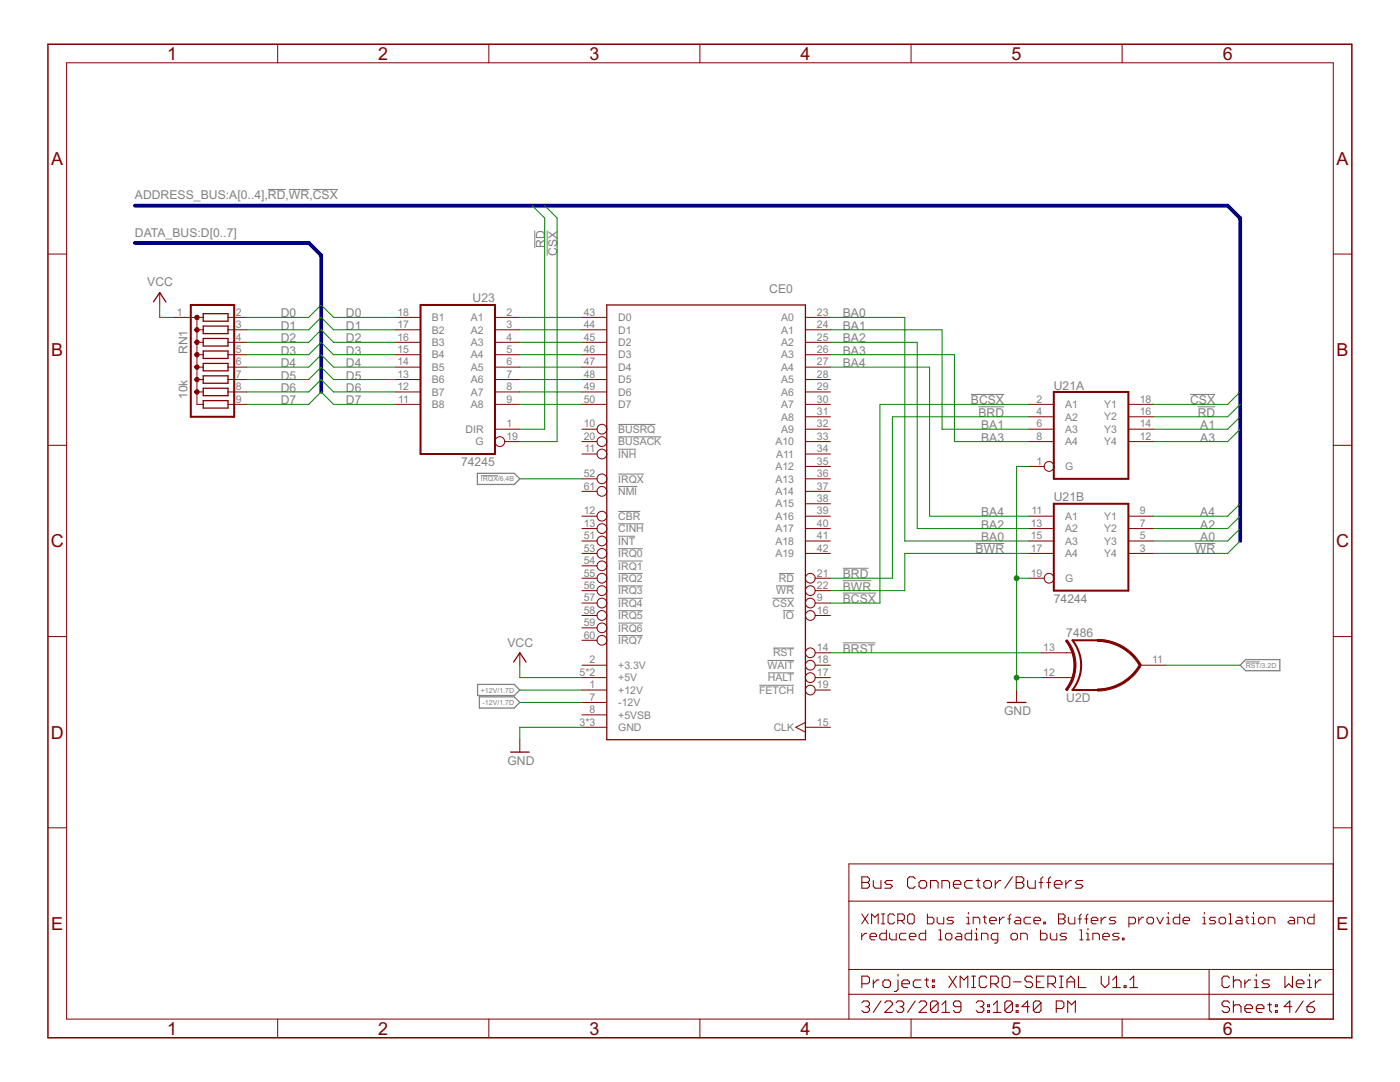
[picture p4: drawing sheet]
<svg xmlns="http://www.w3.org/2000/svg" width="279mm" height="216mm" viewBox="0 0 279 216" stroke-linecap="round" stroke-linejoin="round" font-family="sans-serif">
<g fill="none" stroke="#808080" stroke-width=".2">
<path d="M53.5 37.8h3.5M57.7 37.8h4.1M62.4 37.8h5.1M106.7 46v3.5M109.2 46v5M193.8 78.7h6.6M237.5 78.7h5M96 94.9h3.4M123.4 94.6h5.1M123.4 97.1h3.8M123.4 89.6h3.6M123.4 87.2h8.6"/>
<path d="M123.4 84.7h7.4M195.3 81.2h5.1M239 81.2h3.5M123.4 107h3.4M123.4 116.9h4.9M123.4 119.4h4.9M123.4 114.4h4.9M123.4 112h4.9M123.4 109.5h4.9M123.4 102h4.4M123.4 104.5h5.1M154.2 119.4h4.3"/>
<path d="M154.9 116.9h3.6M155.5 114.4h3M168.2 118.3h6.6M168.2 113.4h5.1M168.2 115.9h5.7M194.7 108.4h5.7M238.4 108.4h4.1M123.4 121.9h4.9M123.4 126.8h4.9M123.4 124.3h4.9M151.5 136.7h7M153.2 131.8h5.3"/>
<path d="M153.3 134.3h5.2M154.3 129.3h4.2M156.3 121.9h2.2M168.2 128.3h6.5M248.6 132.1h2.8"/>
</g>
<path d="M95.3 94.4h7.3l1.1 1.1-1.1 1.2h-7.3zM95.3 136.6h7.3l1.1 1.1-1.1 1.1h-7.3zM95.7 139h6.9l1.1 1.2-1.1 1.1h-6.9zM248.6 131.6h6.8v2.2h-6.8l-1.1-1.1z" fill="none" stroke="#808080" stroke-width=".25"/>
<path d="M9.6 8.8h260.2v198.3h-260.2z" fill="none" stroke="#800000" stroke-width=".3"/>
<g fill="none" stroke="#800000" stroke-width=".2">
<path d="M13.3 12.5h252.8v190.8h-252.8zM55.4 8.8v3.7M97.6 8.8v3.7M139.7 8.8v3.7M181.8 8.8v3.7M223.9 8.8v3.7M9.6 50.7h3.7M31.9 58.4v2.5M266.1 50.7h3.7M34.4 63.3h6.2M39.3 65.8h1.3M39.3 68.3h1.3"/>
<path d="M39.3 70.8h1.3M39.3 73.3h1.3M39.3 75.7h1.3M39.3 78.2h1.3M39.3 63.3v17.4h1.3M45.5 63.3h3.7M45.5 65.8h3.7M45.5 68.3h3.7M45.5 70.8h3.7M45.5 73.3h3.7M45.5 75.7h3.7M45.5 78.2h3.7"/>
<path d="M79 63.3h4.9M79 65.8h4.9M79 68.3h4.9M79 70.8h4.9M79 73.3h4.9M79 75.7h4.9M79 78.2h4.9M98.8 63.3h4.9M98.8 65.8h4.9M98.8 68.3h4.9M98.8 70.8h4.9M98.8 73.3h4.9"/>
<path d="M98.8 75.7h4.9M98.8 78.2h4.9M116.1 63.3h5M116.1 65.8h5M116.1 68.3h5M116.1 70.8h5M116.1 73.3h5M116.1 75.7h5M116.1 78.2h5M160.7 63.3h5M160.7 65.8h5M160.7 68.3h5"/>
<path d="M160.7 70.8h5M160.7 73.3h5M160.7 75.7h5M160.7 78.2h5M9.6 88.9h3.7M45.5 80.7h3.7M79 80.7h4.9M98.8 80.7h4.9M98.8 85.6h4.9M100.7 88.1h3M116.1 80.7h5M116.1 85.6h3.1"/>
<path d="M116.1 88.1h3.1M116.1 90.6h3.1M116.1 95.5h3.1M116.1 98h3.1M160.7 80.7h5M160.7 83.2h5M160.7 85.6h5M160.7 88.1h5M160.7 90.6h5M160.7 93.1h5M160.7 95.5h5M160.7 98h5"/>
<path d="M205.4 80.7h4.9M205.4 83.2h4.9M205.4 85.6h4.9M205.4 88.1h4.9M205.4 93.1h3M225.2 80.7h4.9M225.2 83.2h4.9M225.2 85.6h4.9M225.2 88.1h4.9M266.1 88.9h3.7M116.1 107.9h3.1M116.1 117.9h3.1"/>
<path d="M116.1 115.4h3.1M116.1 112.9h3.1M116.1 110.4h3.1M116.1 105.5h3.1M116.1 103h3.1M160.7 107.9h5M160.7 100.5h5M160.7 110.4h5M160.7 105.5h5M160.7 103h5M162.7 117.9h3M162.7 115.4h3"/>
<path d="M205.4 107.9h4.9M205.4 115.4h3M205.4 110.4h4.9M205.4 105.5h4.9M205.4 103h4.9M225.2 107.9h4.9M225.2 110.4h4.9M225.2 105.5h4.9M225.2 103h4.9M9.6 127h3.7M103.7 130.3v2.4M116.1 137.7h5"/>
<path d="M116.1 135.2h5M116.1 122.8h3.1M116.1 120.3h3.1M116.1 127.8h3.1M116.1 125.3h3.1M116.1 132.7h5M162.7 137.7h3M162.7 135.2h3M162.7 122.8h3M162.7 120.3h3M162.7 132.7h3M162.7 130.3h3"/>
<path d="M202.9 137.7v2.5M207.8 135.2h6.2M207.8 130.3h6.2M227.7 132.7h4.9M266.1 127h3.7M103.7 147.6v2.5M116.1 140.2h5M116.1 145.1h5M116.1 142.6h5M160.7 144.1l-1.9 1 1.9 1M160.7 145.1h5M9.6 165.2h3.7"/>
<path d="M169.4 179.8h96.7M266.1 165.2h3.7M266.1 172.4h-96.7v30.9M169.4 193.4h96.7M169.4 198.4h96.7M172 182.4l1.3 1.9M172 186.2v1.3M173 186.2h-.4l-.6 .7M173.3 182.4l-1.3 1.9M173.6 186.9h1.3v-.3l-.3-.4h-.7l-.3 .4v.6l.3 .3h.7M173.9 184.3v-1.9l.7 .6 .7-.6v1.9M175.9 184.3h.7"/>
<path d="M175.9 182.4h.7M176.2 182.4v1.9M176.9 185.6v1.9h-1l-.3-.3v-.6l.3-.4h1M177.5 186.2v1l.4 .3h1v-1.3M178.5 182.7l-.3-.3h-.7l-.3 .3v1.3l.3 .3h.7l.3-.3M179.2 183.7h1l.3-.3v-.7l-.3-.3h-1v1.9M179.8 183.7l.7 .6M180.8 186.2h-1l-.3 .4v.6l.3 .3h1M181.1 182.7l.4-.3h.6l.4 .3v1.3l-.4 .3h-.6l-.4-.3zM181.5 186.9h1.3v-.3l-.3-.4h-.7l-.3 .4v.6l.3 .3h.7M184.7 185.6v1.9h-.9l-.4-.3v-.6l.4-.4h.9M185.1 182.4v1.9h1l.3-.3v-.6l-.3-.4h-1"/>
<path d="M187 183v1l.4 .3h.9v-1.3M187.4 187.5h.6M187.4 185.6h.3v1.9M189 186.2h.7l.3 .4v.6l-.3 .3h-.7l-.3-.3v-.6zM190.3 183h-1l-.3 .4 .3 .3h.7l.3 .3-.3 .3h-1M191 186.2h.6l.3 .4v.9h-.9l-.4-.3 .4-.3h.9M192.9 184.3h.7M192.9 183h.4v1.3M193.3 182.1v.3M193.9 185.6v1.9h-1l-.3-.3v-.6l.3-.4h1M194.2 184.3v-1.3h1l.3 .4v.9M194.6 186.2h.3v1.3"/>
<path d="M194.6 187.5h.6M194.9 185.3v.3M195.9 187.5v-1.3h.9l.4 .4v.9M196.2 183h.6M196.5 182.7v1.3l.3 .3M197.5 183.7h1.3v-.3l-.3-.4h-.7l-.3 .4v.6l.3 .3h.7M199.1 187.5h-.9l-.4-.3v-.6l.4-.4h.9v1.7l-.3 .3h-.3M199.5 183v1.3M200.4 183h-.3l-.6 .7M201.1 183.4h.7M201.8 182.4l-.4 .3v1.6M202.1 186.2h.6l.4 .4v.6l-.4 .3h-.6l-.3-.3v-.6z"/>
<path d="M202.7 183h.7l.3 .4v.9h-1l-.3-.3 .3-.3h1M203.7 187.5v-1.3h1l.3 .4v.9M205.7 183h-1l-.3 .4v.6l.3 .3h1M206.3 183.7h1.3v-.3l-.3-.4h-.6l-.4 .4v.6l.4 .3h.6M207.6 185.6v1.9h1l.4-.3v-.6l-.4-.4h-1M208.3 184h.3v.3h-.3zM209.6 186.2v1l.3 .3h1v-1.3M211.2 182.4h1l.4 .3v.3l-.4 .4 .4 .3v.3l-.4 .3h-1zM211.2 183.4h1M212.9 186.2h-1l-.3 .4 .3 .3h.7l.3 .3-.3 .3h-1M213.2 183v1l.3 .3h1v-1.3M215.2 183.4h.6"/>
<path d="M215.5 187.5h.7M215.5 185.6h.3v1.9M215.8 182.4l-.3 .3v1.6M216.5 183.4h.6M216.8 186.2h.3v1.3M216.8 187.5h.6M217.1 182.4l-.3 .3v1.6M217.1 185.3v.3M217.8 183.7h1.3v-.3l-.3-.4h-.7l-.3 .4v.6l.3 .3h.7M218.1 187.5v-1.3h1l.3 .4v.9M219.8 183v1.3M220.1 186.9h1.3v-.3l-.4-.4h-.6l-.3 .4v.6l.3 .3h.6"/>
<path d="M220.7 183h-.3l-.6 .7M222.7 183h-1l-.3 .4 .3 .3h.7l.3 .3-.3 .3h-1M223.4 186.2h-1l-.4 .4 .4 .3h.6l.4 .3-.4 .3h-1M224 187.2h.3v.3h-.3zM225.3 184.3h1l.3-.3v-.6l-.3-.4h-1v2M227.3 183v1.3M228.2 183h-.3l-.6 .7M228.9 183.4l.3-.4h.7l.3 .4v.6l-.3 .3h-.7l-.3-.3zM230.9 183l.6 1.3 .7-1.3M232.8 184.3h.7M232.8 183h.4v1.3M233.2 182.1v.3"/>
<path d="M235.4 182.4v1.9h-.9l-.4-.3v-.6l.4-.4h.9M236.1 183.7h1.3v-.3l-.3-.4h-.7l-.3 .4v.6l.3 .3h.7M240 184.3h.7M240 183h.3v1.3M240.3 182.1v.3M241.3 193.4v9.9M242.6 183h-.9l-.4 .4 .4 .3h.6l.3 .3-.3 .3h-1M243.3 183.4l.3-.4h.7l.3 .4v.6l-.3 .3h-.7l-.3-.3zM245.3 184.3h.6M245.3 182.4h.3v1.9M246.9 183h.6l.4 .4v.9h-1l-.3-.3 .3-.3h1M248.5 183h.7"/>
<path d="M248.9 182.7v1.3l.3 .3M249.8 184.3h.7M249.8 183h.4v1.3M250.2 182.1v.3M251.1 183.4l.4-.4h.6l.4 .4v.6l-.4 .3h-.6l-.4-.3zM253.1 184.3v-1.3h1l.3 .4v.9M257.4 183h.6l.3 .4v.9h-.9l-.4-.3 .4-.3h.9M259 184.3v-1.3h1l.3 .4v.9M262.3 182.4v1.9h-1l-.3-.3v-.6l.3-.4h1M55.4 203.3v3.8M97.6 203.3v3.8M139.7 203.3v3.8"/>
<path d="M181.8 203.3v3.8M223.9 203.3v3.8"/>
<circle cx="99.8" cy="88.1" r=".97"/>
<circle cx="120.1" cy="98" r=".97"/>
<circle cx="120.1" cy="88.1" r=".97"/>
<circle cx="120.1" cy="90.6" r=".97"/>
<circle cx="120.1" cy="95.5" r=".97"/>
<circle cx="120.1" cy="85.6" r=".97"/>
<circle cx="209.4" cy="93.1" r=".97"/>
<circle cx="120.1" cy="115.4" r=".97"/>
<circle cx="120.1" cy="105.5" r=".97"/>
<circle cx="120.1" cy="108" r=".97"/>
<circle cx="120.1" cy="112.9" r=".97"/>
<circle cx="120.1" cy="110.4" r=".97"/>
<circle cx="120.1" cy="103" r=".97"/>
<circle cx="120.1" cy="117.9" r=".97"/>
<circle cx="161.7" cy="117.9" r=".97"/>
<circle cx="161.7" cy="115.4" r=".97"/>
<circle cx="209.4" cy="115.4" r=".97"/>
<circle cx="120.1" cy="125.3" r=".97"/>
<circle cx="120.1" cy="127.8" r=".97"/>
<circle cx="120.1" cy="122.8" r=".97"/>
<circle cx="120.1" cy="120.3" r=".97"/>
<circle cx="161.7" cy="120.3" r=".97"/>
<circle cx="161.7" cy="137.7" r=".97"/>
<circle cx="161.7" cy="130.3" r=".97"/>
<circle cx="161.7" cy="122.8" r=".97"/>
<circle cx="161.7" cy="132.7" r=".97"/>
<circle cx="161.7" cy="135.2" r=".97"/>
</g>
<g fill="none" stroke="#800000" stroke-width=".21">
<path d="M172 175h1.1l.4 .3v.4l-.4 .4 .4 .4v.3l-.4 .4h-1.1zM172 176.1h1.1M174.3 175.7v1.1l.4 .4h1.1v-1.5M178.1 175.7h-1.1l-.4 .4 .4 .4h.7l.4 .3-.4 .4h-1.1M182.6 175.3l-.3-.3h-.8l-.4 .3v1.5l.4 .4h.8l.3-.4M183.4 176.1l.4-.4h.8l.3 .4v.7l-.3 .4h-.8l-.4-.4zM185.7 177.2v-1.5h1.1l.4 .4v1.1M188 177.2v-1.5h1.1l.4 .4v1.1M190.3 176.5h1.5v-.4l-.4-.4h-.8l-.3 .4v.7l.3 .4h.8M194.1 175.7h-1.2l-.4 .4v.7l.4 .4h1.2M194.8 175.7h.8M195.2 175.3v1.5l.4 .4"/>
<path d="M196.3 176.1l.4-.4h.8l.4 .4v.7l-.4 .4h-.8l-.4-.4zM198.6 175.7v1.5M199.8 175.7h-.4l-.8 .8M202.1 175l-1.6 2.2M202.8 175h1.1l.4 .3v.4l-.4 .4 .4 .4v.3l-.4 .4h-1.1zM202.8 176.1h1.1M205.1 175.7v1.1l.4 .4h1.1v-1.5M207.4 176.1h.7M208.1 175l-.3 .3v1.9M208.9 176.1h.8M209.7 175l-.4 .3v1.9M210.4 176.5h1.5v-.4l-.3-.4h-.8l-.4 .4v.7l.4 .4h.8"/>
<path d="M212.7 175.7v1.5M213.8 175.7h-.3l-.8 .8M216.1 175.7h-1.1l-.4 .4 .4 .4h.7l.4 .3-.4 .4h-1.1M172 196.3h1.1l.4-.4v-.7l-.4-.4h-1.1v2.3M174.3 195.5v1.6M175.4 195.5h-.4l-.7 .8M175.8 199.7l-1.5 2.3M176.6 195.5h.7l.4 .4v.8l-.4 .4h-.7l-.4-.4v-.8zM179.2 195.5v1.9l-.4 .4h-.3M179.2 194.4v.4M180 196.3h1.5v-.4l-.4-.4h-.7l-.4 .4v.8l.4 .4h.7M182.6 199.7l-1.5 2.3"/>
<path d="M183.8 195.5h-1.2l-.3 .4v.8l.3 .4h1.2M184.6 195.5h.7M184.9 195.2v1.5l.4 .4M186.1 195.5h.4v.4h-.4zM186.1 196.7h.4v.4h-.4zM189.4 194.8l1.5 2.3M190.9 194.8l-1.5 2.3M191.6 197.1v-2.3l.8 .7 .7-.7v2.3M193.9 194.8h.8M193.9 197.1h.8M194.3 194.8v2.3M197 195.2l-.4-.4h-.8l-.4 .4v1.5l.4 .4h.8l.4-.4"/>
<path d="M197.7 196.3h1.2l.3-.4v-.7l-.3-.4h-1.2v2.3M198.5 196.3l.7 .8M200.4 194.8h.7l.4 .4v1.5l-.4 .4h-.7l-.4-.4v-1.5zM202.3 195.9h1.5M206.1 195.2l-.4-.4h-.8l-.3 .4v.3l.3 .4h.8l.4 .4v.4l-.4 .4h-.8l-.3-.4M206.8 195.9h.8M208.4 194.8h-1.6v2.3h1.6M209.1 196.3h1.2l.4-.4v-.7l-.4-.4h-1.2v2.3M209.9 196.3l.8 .8M211.4 194.8h.8M211.4 197.1h.8M211.8 194.8v2.3"/>
<path d="M212.9 195.9h1.6M212.9 197.1v-1.6l.8-.7 .8 .7v1.6M215.2 194.8v2.3h1.5M219.8 194.8v1.5l.7 .8 .8-.8v-1.5M222.1 197.1h1.5M222.1 195.5l.7-.7v2.3M224.3 196.7h.4v.4h-.4zM225.5 197.1h1.5M225.5 195.5l.8-.7v2.3M245.4 195.2l-.4-.4h-.7l-.4 .4v1.5l.4 .4h.7l.4-.4M246.1 195.9l.4-.4h.8l.4 .4v1.2M246.1 194.8v2.3"/>
<path d="M246.1 199.7v2.3M248.4 195.5v1.6M249.6 195.5h-.4l-.8 .8M250.3 195.5h.4v1.6M250.3 197.1h.8M250.7 194.4v.4M253.4 195.5h-1.2l-.3 .4 .3 .4h.8l.4 .4-.4 .4h-1.1M256.4 194.8v2.3l.8-.8 .7 .8v-2.3M258.7 196.3h1.5v-.4l-.4-.4h-.7l-.4 .4v.8l.4 .4h.7M260.1 199.7l-1.5 2.3M261 195.5h.4v1.6M261 197.1h.7"/>
<path d="M261.4 194.4v.4M262.4 199.7l-.8 .4-.8 .8M262.5 195.5v1.6M263.7 195.5h-.4l-.8 .8M172 200.1l.4-.4h.7l.4 .4v.4l-.4 .4M172.8 200.9h.3M173.1 200.9l.4 .4v.3l-.4 .4h-.7l-.4-.4M176.6 200.1l.4-.4h.7l.4 .4v.4l-1.5 1.5h1.5M178.8 200.1l.4-.4h.8l.4 .4v.4l-.4 .4M179.6 200.9h.4M180 200.9l.4 .4v.3l-.4 .4h-.8l-.4-.4M183.4 200.1l.4-.4h.8l.3 .4v.4l-1.5 1.5h1.5"/>
<path d="M187.2 200.1l-.4-.4h-.7l-.4 .4v1.5M187.2 200.1v1.5l-.4 .4h-.7l-.4-.4M187.2 200.1l-1.5 1.5M188 202h1.5M188 200.5l.7-.8v2.3M191.8 200.9h-1.2l-.3-.4v-.4l.3-.4h.8l.4 .4v1.5l-.4 .4h-.8l-.3-.4M194.8 200.1l.4-.4h.8l.3 .4v.4l-.3 .4M195.6 200.9h.4M196 200.9l.3 .4v.3l-.3 .4h-.8l-.4-.4M197.1 200.5h.4v.4h-.4zM197.1 201.6h.4v.4h-.4zM198.2 202h1.6"/>
<path d="M198.2 200.5l.8-.8v2.3M202.1 200.1l-.4-.4h-.8l-.4 .4v1.5M202.1 200.1v1.5l-.4 .4h-.8l-.4-.4M202.1 200.1l-1.6 1.5M202.8 200.5h.4v.4h-.4zM202.8 201.6h.4v.4h-.4zM205.5 200.9h-1.6l1.2-1.2v2.3M207.8 200.1v1.5l-.4 .4h-.8l-.4-.4M207.8 200.1l-.4-.4h-.8l-.4 .4v1.5M207.8 200.1l-1.6 1.5M210.8 201.3h1.1l.4-.4v-.8l-.4-.4h-1.1v2.3M213.1 202v-2.3l.7 .8 .8-.8v2.3"/>
<path d="M245.4 200.1l-.4-.4h-.7l-.4 .4v.4l.4 .4h.7l.4 .4v.3l-.4 .4h-.7l-.4-.4M246.1 200.9l.4-.4h.8l.4 .4v1.1M248.4 201.3h1.6v-.4l-.4-.4h-.8l-.4 .4v.7l.4 .4h.8M250.7 201.3h1.5v-.4l-.3-.4h-.8l-.4 .4v.7l.4 .4h.8M253 200.5h.8M253.4 200.1v1.5l.4 .4M254.5 200.5h.4v.4h-.4zM254.5 201.6h.4v.4h-.4zM257.8 200.9h-1.5l1.1-1.2v2.3M260.8 200.9h1.2l.4 .4v.3l-.4 .4h-.8l-.4-.4z"/>
</g>
<g fill="none" stroke="#800000" stroke-width=".25">
<path d="M30.6 60.2l1.3-1.8 1.2 1.8M40.6 62.6h4.9v1.5h-4.9zM40.6 65.1h4.9v1.5h-4.9zM40.6 67.5h4.9v1.5h-4.9zM40.6 70h4.9v1.5h-4.9zM40.6 72.5h4.9v1.5h-4.9zM40.6 75h4.9v1.5h-4.9zM40.6 77.5h4.9v1.5h-4.9zM40.6 79.9h4.9v1.5h-4.9zM121.1 60.9h39.6v86.7h-39.6zM102.5 132.1l1.2-1.8 1.3 1.8M101.9 150.1h3.7"/>
<path d="M201 140.2h3.7"/>
</g>
<path d="M38.1 60.9h8.6v22.3h-8.6zM83.9 60.9h14.9v29.7h-14.9zM210.3 78.2h14.9v17.3h-14.9zM210.3 100.5h14.9v17.4h-14.9zM219 127.8h-5a8 8 0 0 1 0 9.9h5" fill="none" stroke="#800000" stroke-width=".4"/>
<g fill="#800000" stroke="#800000" stroke-width=".2">
<path d="M38.9 78a.44 .44 0 0 1 .7-.1 .44 .44 0 0 1-.1 .7 .44 .44 0 0 1-.6-.4h.4h-.4z" fill-rule="evenodd"/>
<path d="M38.9 75.5a.44 .44 0 0 1 .7-.1 .44 .44 0 0 1-.1 .7 .44 .44 0 0 1-.6-.4l.4 .1-.4-.1z" fill-rule="evenodd"/>
<path d="M38.9 73a.44 .44 0 0 1 .7 0 .44 .44 0 0 1-.1 .7 .44 .44 0 0 1-.6-.4h.4h-.4z" fill-rule="evenodd"/>
<path d="M39.1 70.4a.44 .44 0 0 1 .6 .2 .44 .44 0 0 1-.3 .6 .44 .44 0 0 1-.5-.4h.4h-.4z" fill-rule="evenodd"/>
<path d="M38.9 68.1a.44 .44 0 0 1 .7-.1 .44 .44 0 0 1-.1 .7 .44 .44 0 0 1-.6-.4h.4h-.4z" fill-rule="evenodd"/>
<path d="M38.9 65.6a.44 .44 0 0 1 .8-.1 .44 .44 0 0 1-.3 .7 .44 .44 0 0 1-.5-.4h.4h-.4z" fill-rule="evenodd"/>
<path d="M38.9 63.1a.44 .44 0 0 1 .8 0 .44 .44 0 0 1-.3 .7 .44 .44 0 0 1-.5-.5l.4 .1-.4-.1z" fill-rule="evenodd"/>
<path d="M219 127.6a10 10 0 0 1 8.8 5.1l-.4 .2a9.7 9.7 0 0 0-8.4-4.9z" fill-rule="evenodd"/>
<path d="M219 137.5a9.6 9.6 0 0 0 8.4-4.9l.4 .2a10.1 10.1 0 0 1-8.8 5.1z" fill-rule="evenodd"/>
<path d="M212.6 127.9l.4-.2a8.1 8.1 0 0 1 0 10.1l-.4-.2a7.8 7.8 0 0 0 0-9.7z" fill-rule="evenodd"/>
</g>
<path d="M26.9 48.5h34.7l2.5 2.4v27.3M26.9 41h218.1l2.5 2.5v64.4" fill="none" stroke="#000080" stroke-width=".76"/>
<g fill="none" stroke="#008000" stroke-width=".2">
<path d="M106.2 41l2.5 2.5v42.1h-5M108.7 41l2.5 2.5v44.6h-7.5M31.9 60.9v2.4h2.5M49.2 78.2h12.4l2.5-2.5 2.5 2.5h12.4M49.2 75.7h12.4l2.5-2.4 2.5 2.4h12.4M49.2 73.3h12.4l2.5-2.5 2.5 2.5h12.4M49.2 70.8h12.4l2.5-2.5 2.5 2.5h12.4M49.2 68.3h12.4l2.5-2.5 2.5 2.5h12.4M49.2 65.8h12.4l2.5-2.5 2.5 2.5h12.4M49.2 63.3h12.4l2.5-2.4 2.5 2.4h12.4M103.7 78.2h12.4M103.7 75.7h12.4"/>
<path d="M103.7 73.3h12.4M103.7 70.8h12.4M103.7 68.3h12.4M103.7 65.8h12.4M103.7 63.3h12.4M165.7 73.3h19.8v29.7h19.9M165.7 70.8h24.8v17.3h14.9M165.7 68.3h17.3v37.2h22.4M165.7 65.8h22.3v19.8h17.4M165.7 63.3h14.9v44.6h24.8M247.5 78.2l-2.5 2.5h-14.9M49.2 80.7h12.4l2.5-2.5 2.5 2.5h12.4"/>
<path d="M103.7 80.7h12.4M103.7 95.5h12.4M205.4 80.7h-29.8v39.6h-9.9M205.4 93.1h-2.5v44.6M205.4 83.2h-27.3v32.2h-12.4M247.5 85.6l-2.5 2.5h-14.9M247.5 83.2l-2.5 2.4h-14.9M247.5 80.7l-2.5 2.5h-14.9M202.9 115.4h2.5M205.4 110.4h-24.8v7.5h-14.9M247.5 103l-2.5 2.5h-14.9M247.5 105.5l-2.5 2.4h-14.9"/>
<path d="M247.5 107.9l-2.5 2.5h-14.9M247.5 100.5l-2.5 2.5h-14.9M103.7 132.7v2.5h12.4M103.7 137.7h12.4M165.7 130.3h42.1M202.9 135.2h4.9M232.6 132.7h14.9M103.7 140.2h12.4M116.1 145.1h-12.4v2.5"/>
</g>
<g fill="#008000" stroke="#008000" stroke-width=".2">
<circle cx="202.9" cy="115.4" r=".49"/>
<circle cx="202.9" cy="135.2" r=".49"/>
</g>
<g font-size="4" fill="#800000">
<text x="33.4" y="11.9">1</text>
<text x="75.5" y="11.9">2</text>
<text x="117.6" y="11.9">3</text>
<text x="159.8" y="11.9">4</text>
<text x="201.9" y="11.9">5</text>
<text x="244" y="11.9">6</text>
<text x="10.2" y="32.9">A</text>
<text x="266.8" y="32.9">A</text>
<text x="10.2" y="71.1">B</text>
<text x="266.8" y="71.1">B</text>
<text x="10.1" y="109.2">C</text>
<text x="266.6" y="109.2">C</text>
<text x="10.1" y="147.4">D</text>
<text x="266.6" y="147.4">D</text>
<text x="10.2" y="185.5">E</text>
<text x="266.8" y="185.5">E</text>
<text x="33.4" y="206.5">1</text>
<text x="75.5" y="206.5">2</text>
<text x="117.6" y="206.5">3</text>
<text x="159.8" y="206.5">4</text>
<text x="201.9" y="206.5">5</text>
<text x="244" y="206.5">6</text>
</g>
<g font-size="2.7" fill="#808080">
<text x="26.9" y="39.8">ADDRESS_BUS:A[0..4],RD,WR,CSX</text>
<text x="26.9" y="47.2">DATA_BUS:D[0..7]</text>
<text x="108.7" y="49.5" transform="rotate(-90 108.7 49.5)">RD</text>
<text x="111.2" y="51" transform="rotate(-90 111.2 51)">CSX</text>
<text x="29.4" y="57.1">VCC</text>
<text x="153.5" y="58.4">CE0</text>
<text x="56" y="65.8">D1</text>
<text x="56" y="63.3">D0</text>
<text x="69" y="65.8">D1</text>
<text x="69" y="63.3">D0</text>
<text x="94.3" y="60.2">U23</text>
<text x="168.2" y="65.8">BA1</text>
<text x="168.2" y="63.3">BA0</text>
<text x="37.4" y="70.7" transform="rotate(-90 37.4 70.7)">RN1</text>
<text x="56" y="70.8">D3</text>
<text x="56" y="68.3">D2</text>
<text x="69" y="70.8">D3</text>
<text x="69" y="68.3">D2</text>
<text x="168.2" y="70.8">BA3</text>
<text x="168.2" y="68.3">BA2</text>
<text x="56" y="75.7">D5</text>
<text x="56" y="73.3">D4</text>
<text x="69" y="75.7">D5</text>
<text x="69" y="73.3">D4</text>
<text x="168.2" y="73.3">BA4</text>
<text x="210.3" y="77.8">U21A</text>
<text x="37.4" y="79.7" transform="rotate(-90 37.4 79.7)">10k</text>
<text x="56" y="80.7">D7</text>
<text x="56" y="78.2">D6</text>
<text x="69" y="80.7">D7</text>
<text x="69" y="78.2">D6</text>
<text x="193.8" y="80.7">BCSX</text>
<text x="195.3" y="83.2">BRD</text>
<text x="237.5" y="80.7">CSX</text>
<text x="239" y="83.2">RD</text>
<text x="195.8" y="88.1">BA3</text>
<text x="195.8" y="85.6">BA1</text>
<text x="239.6" y="88.1">A3</text>
<text x="239.6" y="85.6">A1</text>
<text x="92" y="93.1">74245</text>
<text x="210.3" y="99.9">U21B</text>
<text x="195.8" y="105.5">BA2</text>
<text x="195.8" y="107.9">BA0</text>
<text x="195.8" y="103">BA4</text>
<text x="239.6" y="105.5">A2</text>
<text x="239.6" y="107.9">A0</text>
<text x="239.6" y="103">A4</text>
<text x="194.7" y="110.4">BWR</text>
<text x="238.5" y="110.4">WR</text>
<text x="168.2" y="115.4">BRD</text>
<text x="168.2" y="117.9">BWR</text>
<text x="168.2" y="120.3">BCSX</text>
<text x="210.3" y="120.3">74244</text>
<text x="101.3" y="129">VCC</text>
<text x="168.2" y="130.2">BRST</text>
<text x="212.8" y="127">7486</text>
<text x="200.4" y="142.6">GND</text>
<text x="212.8" y="140">U2D</text>
<text x="101.3" y="152.6">GND</text>
</g>
<g font-size="2.3" fill="#808080">
<text x="35.3" y="63">1</text>
<text x="47.1" y="63">2</text>
<text x="47.1" y="65.5">3</text>
<text x="79.3" y="65.5">17</text>
<text x="79.3" y="63">18</text>
<text x="86.2" y="64.1">B1</text>
<text x="93.9" y="64.1">A1</text>
<text x="101.1" y="63">2</text>
<text x="101.1" y="65.5">3</text>
<text x="116.5" y="63">43</text>
<text x="116.5" y="65.5">44</text>
<text x="123.4" y="64.1">D0</text>
<text x="155.9" y="64.1">A0</text>
<text x="163" y="63">23</text>
<text x="163" y="65.5">24</text>
<text x="47.1" y="67.9">4</text>
<text x="47.1" y="70.4">5</text>
<text x="79.3" y="70.4">15</text>
<text x="79.3" y="67.9">16</text>
<text x="86.2" y="71.5">B4</text>
<text x="86.2" y="69">B3</text>
<text x="86.2" y="66.6">B2</text>
<text x="93.9" y="66.6">A2</text>
<text x="93.9" y="69">A3</text>
<text x="93.9" y="71.5">A4</text>
<text x="101.1" y="67.9">4</text>
<text x="101.1" y="70.4">5</text>
<text x="116.5" y="67.9">45</text>
<text x="116.5" y="70.4">46</text>
<text x="123.4" y="66.6">D1</text>
<text x="123.4" y="69">D2</text>
<text x="123.4" y="71.5">D3</text>
<text x="155.9" y="66.6">A1</text>
<text x="155.9" y="69">A2</text>
<text x="155.9" y="71.5">A3</text>
<text x="163" y="67.9">25</text>
<text x="163" y="70.4">26</text>
<text x="47.1" y="72.9">6</text>
<text x="47.1" y="75.4">7</text>
<text x="47.1" y="77.9">8</text>
<text x="79.3" y="77.9">12</text>
<text x="79.3" y="75.4">13</text>
<text x="79.3" y="72.9">14</text>
<text x="86.2" y="76.5">B6</text>
<text x="86.2" y="74">B5</text>
<text x="93.9" y="74">A5</text>
<text x="93.9" y="76.5">A6</text>
<text x="101.1" y="72.9">6</text>
<text x="101.1" y="75.4">7</text>
<text x="101.1" y="77.9">8</text>
<text x="116.5" y="72.9">47</text>
<text x="116.5" y="75.4">48</text>
<text x="116.5" y="77.9">49</text>
<text x="123.4" y="74">D4</text>
<text x="123.4" y="76.5">D5</text>
<text x="155.9" y="74">A4</text>
<text x="155.9" y="76.5">A5</text>
<text x="163" y="72.9">27</text>
<text x="163" y="75.4">28</text>
<text x="163" y="77.9">29</text>
<text x="47.1" y="80.3">9</text>
<text x="79.5" y="80.3">11</text>
<text x="86.2" y="81.4">B8</text>
<text x="86.2" y="78.9">B7</text>
<text x="93.9" y="79">A7</text>
<text x="93.9" y="81.4">A8</text>
<text x="101.1" y="80.3">9</text>
<text x="116.5" y="80.3">50</text>
<text x="123.4" y="78.9">D6</text>
<text x="123.4" y="81.4">D7</text>
<text x="155.9" y="79">A6</text>
<text x="155.9" y="81.4">A7</text>
<text x="155.9" y="83.9">A8</text>
<text x="163" y="80.3">30</text>
<text x="163" y="82.8">31</text>
<text x="206.9" y="80.3">2</text>
<text x="206.9" y="82.8">4</text>
<text x="212.6" y="81.4">A1</text>
<text x="212.6" y="83.9">A2</text>
<text x="220.4" y="83.9">Y2</text>
<text x="220.4" y="81.4">Y1</text>
<text x="227.5" y="82.8">16</text>
<text x="227.5" y="80.3">18</text>
<text x="92.9" y="86.4">DIR</text>
<text x="94.9" y="88.9">G</text>
<text x="101.1" y="85.3">1</text>
<text x="101.1" y="87.8">19</text>
<text x="116.5" y="87.8">20</text>
<text x="116.5" y="85.3">10</text>
<text x="123.4" y="88.9">BUSACK</text>
<text x="123.4" y="86.4">BUSRQ</text>
<text x="154.7" y="88.9">A10</text>
<text x="155.9" y="86.4">A9</text>
<text x="163" y="85.3">32</text>
<text x="163" y="87.8">33</text>
<text x="206.9" y="85.3">6</text>
<text x="206.9" y="87.8">8</text>
<text x="212.6" y="86.4">A3</text>
<text x="212.6" y="88.9">A4</text>
<text x="220.4" y="88.9">Y4</text>
<text x="220.4" y="86.4">Y3</text>
<text x="227.5" y="87.8">12</text>
<text x="227.5" y="85.3">14</text>
<text x="116.5" y="95.2">52</text>
<text x="116.6" y="90.3">11</text>
<text x="123.4" y="91.3">INH</text>
<text x="154.7" y="93.8">A12</text>
<text x="154.9" y="91.3">A11</text>
<text x="163" y="90.3">34</text>
<text x="163" y="92.7">35</text>
<text x="163" y="95.2">36</text>
<text x="206.9" y="92.7">1</text>
<text x="212.6" y="93.8">G</text>
<text x="116.5" y="97.7">61</text>
<text x="123.4" y="96.3">IRQX</text>
<text x="123.4" y="98.8">NMI</text>
<text x="154.7" y="96.3">A13</text>
<text x="154.7" y="98.8">A14</text>
<text x="154.7" y="101.3">A15</text>
<text x="163" y="97.7">37</text>
<text x="163" y="100.2">38</text>
<text x="116.5" y="107.6">51</text>
<text x="116.5" y="102.6">12</text>
<text x="116.5" y="105.1">13</text>
<text x="123.4" y="103.7">CBR</text>
<text x="123.4" y="106.2">CINH</text>
<text x="154.7" y="106.2">A17</text>
<text x="154.7" y="103.7">A16</text>
<text x="163" y="107.6">41</text>
<text x="163" y="105.1">40</text>
<text x="163" y="102.6">39</text>
<text x="205.7" y="105.1">13</text>
<text x="205.7" y="107.6">15</text>
<text x="205.9" y="102.6">11</text>
<text x="212.6" y="103.7">A1</text>
<text x="212.6" y="106.2">A2</text>
<text x="220.4" y="106.2">Y2</text>
<text x="220.4" y="103.7">Y1</text>
<text x="227.5" y="107.6">5</text>
<text x="227.5" y="105.1">7</text>
<text x="227.5" y="102.6">9</text>
<text x="116.5" y="112.6">54</text>
<text x="116.5" y="110.1">53</text>
<text x="123.4" y="108.7">INT</text>
<text x="123.4" y="113.6">IRQ1</text>
<text x="123.4" y="111.2">IRQ0</text>
<text x="154.7" y="108.7">A18</text>
<text x="154.7" y="111.2">A19</text>
<text x="163" y="110.1">42</text>
<text x="205.7" y="110.1">17</text>
<text x="212.6" y="108.7">A3</text>
<text x="212.6" y="111.2">A4</text>
<text x="220.4" y="111.2">Y4</text>
<text x="220.4" y="108.7">Y3</text>
<text x="227.5" y="110.1">3</text>
<text x="116.5" y="120">57</text>
<text x="116.5" y="117.5">56</text>
<text x="116.5" y="115">55</text>
<text x="123.4" y="118.6">IRQ3</text>
<text x="123.4" y="116.1">IRQ2</text>
<text x="154.9" y="118.6">WR</text>
<text x="155.5" y="116.1">RD</text>
<text x="163" y="117.5">22</text>
<text x="163" y="120">9</text>
<text x="163" y="115">21</text>
<text x="205.7" y="115">19</text>
<text x="212.6" y="116.1">G</text>
<text x="116.5" y="124.9">59</text>
<text x="116.5" y="122.5">58</text>
<text x="123.4" y="123.6">IRQ5</text>
<text x="123.4" y="121.1">IRQ4</text>
<text x="154.2" y="121.1">CSX</text>
<text x="156.2" y="123.6">IO</text>
<text x="163" y="122.5">16</text>
<text x="116.5" y="127.4">60</text>
<text x="123.4" y="128.5">IRQ7</text>
<text x="123.4" y="126">IRQ6</text>
<text x="154.3" y="131">RST</text>
<text x="163" y="129.9">14</text>
<text x="208.2" y="129.9">13</text>
<text x="115.7" y="134.9">5*2</text>
<text x="117.7" y="137.3">1</text>
<text x="117.7" y="132.4">2</text>
<text x="123.4" y="135.9">+5V</text>
<text x="123.4" y="133.5">+3.3V</text>
<text x="153.2" y="133.5">WAIT</text>
<text x="153.3" y="135.9">HALT</text>
<text x="163" y="137.3">19</text>
<text x="163" y="134.9">17</text>
<text x="163" y="132.4">18</text>
<text x="208.2" y="134.9">12</text>
<text x="229.9" y="132.4">11</text>
<text x="117.7" y="139.8">7</text>
<text x="117.7" y="142.3">8</text>
<text x="123.4" y="138.4">+12V</text>
<text x="123.4" y="140.9">-12V</text>
<text x="123.4" y="143.4">+5VSB</text>
<text x="151.5" y="138.4">FETCH</text>
<text x="115.7" y="144.8">3*3</text>
<text x="123.4" y="145.9">GND</text>
<text x="154.4" y="145.9">CLK</text>
<text x="163" y="144.8">15</text>
</g>
<g font-size="1.6" fill="#808080">
<text x="96" y="96.1">IRQX/6.4B</text>
<text x="248.6" y="133.2">RST/3.2D</text>
<text x="96" y="138.2">+12V/1.7D</text>
<text x="96.3" y="140.7">-12V/1.7D</text>
</g>
</svg>
